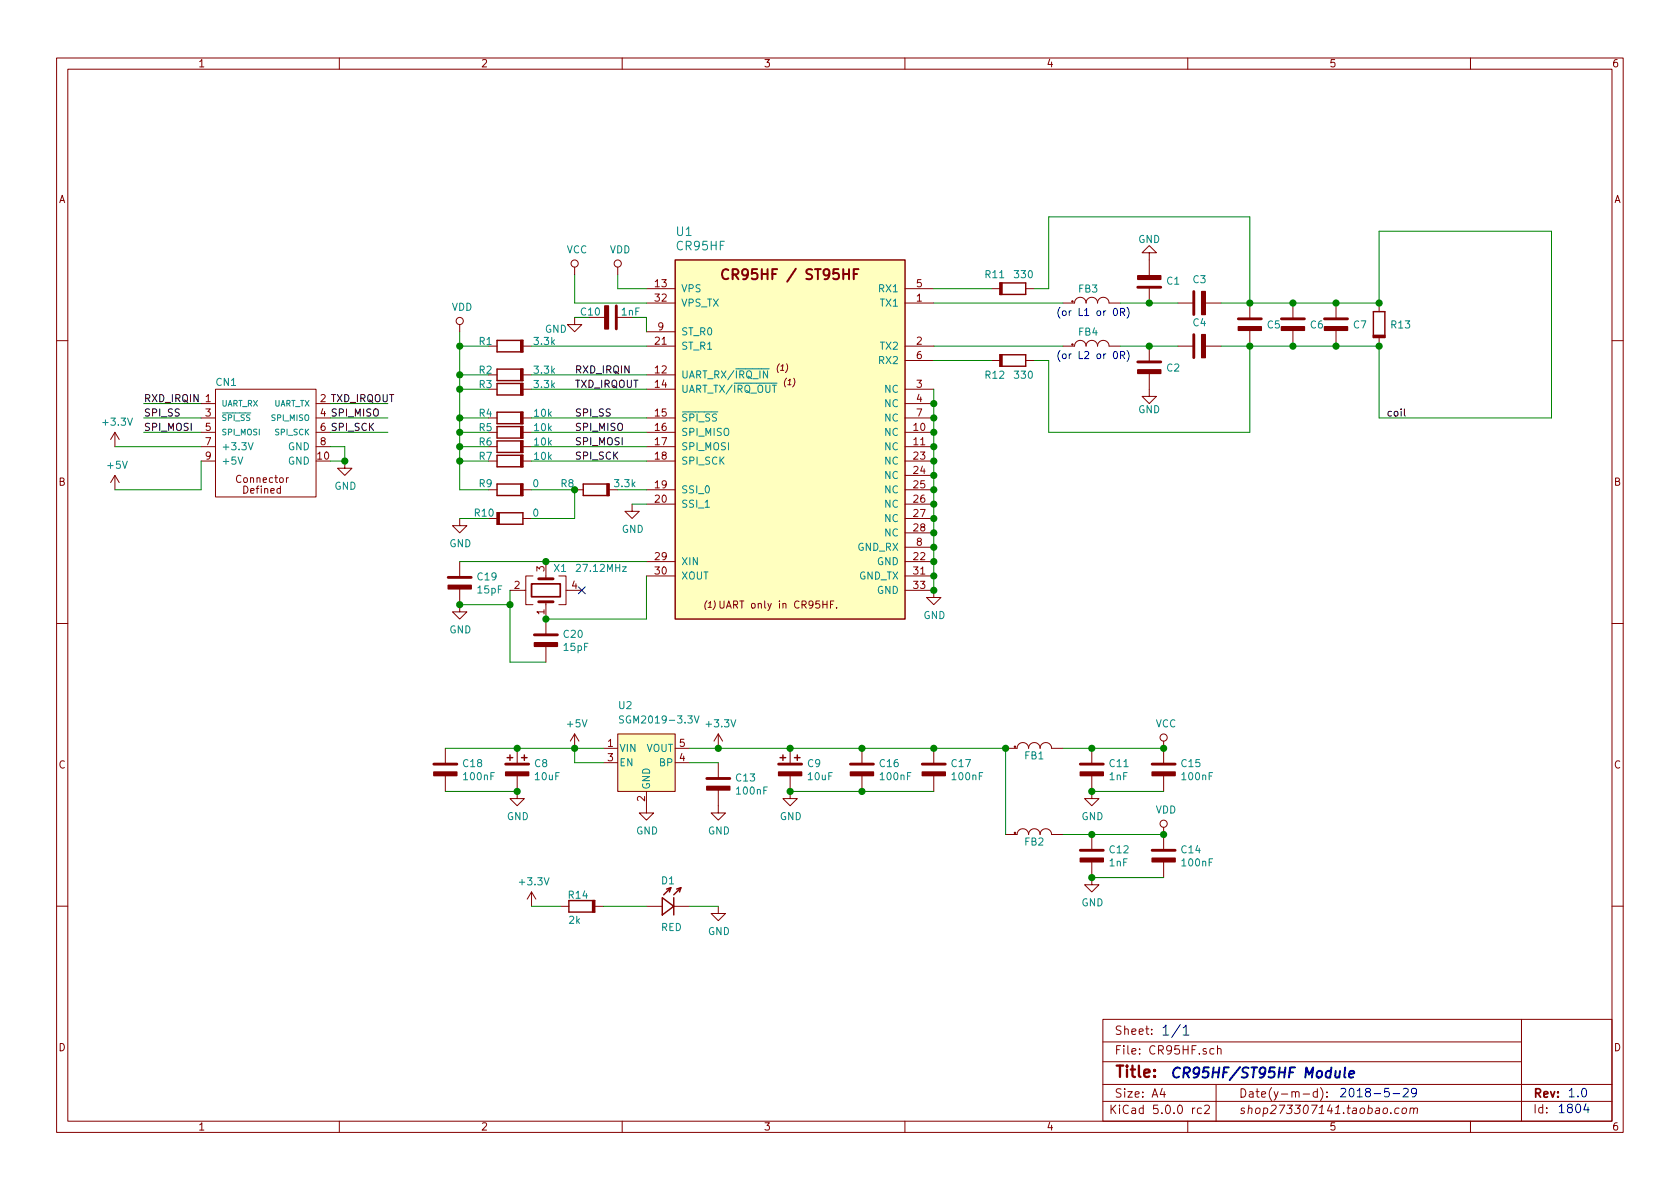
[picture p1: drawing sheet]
<svg xmlns="http://www.w3.org/2000/svg" width="297mm" height="210mm" viewBox="0 0 297 210" stroke-linecap="round" stroke-linejoin="round" font-family="sans-serif">
<g fill="none" stroke="#840000" stroke-width=".18">
<path d="M10 10.3h277v189.9h-277zM12 12.2h273v186.1h-273zM60 10.3v1.9M110 10.3v1.9M160 10.3v1.9M210 10.3v1.9M260 10.3v1.9M81.3 57.4v1.3M101.6 56.1v1.3h1.3l-1.3 1.3-1.3-1.3h1.3M101.6 47.2v1.3M104.1 56.1h2.8M109 56.1h2.8"/>
<path d="M109.2 47.2v1.3M114.3 53.6h5.1M114.3 51h5.1M114.3 58.7h5.1M160 53.6h5.1M160 51h5.1M175.3 51h1.5M181.4 51h1.5M188 53.6h2a1.02 1.02 0 0 1 1-1 1.02 1.02 0 0 1 1 1 1.02 1.02 0 0 1 1-1 1.02 1.02 0 0 1 1.1 1 1.02 1.02 0 0 1 1-1 1.02 1.02 0 0 1 1 1h2M203.2 44.7h1.3l-1.3-1.3-1.3 1.3h1.3v4.1M203.2 50.8v2.8M208.3 53.6h2.8"/>
<path d="M213.1 53.6h2.8M221 53.6v2.8M221 58.4v2.8M228.6 53.6v2.8M228.6 58.4v2.8M236.2 53.6v2.8M236.2 58.4v2.8M243.8 53.6v1.5M243.8 59.7v1.5M10 60.2h2M20.3 76.4l-.7 1.3M20.3 76.4v2.6"/>
<path d="M20.3 76.4l.8 1.3M35.6 76.4h2.5M35.6 79h2.5M35.6 73.9h2.5M35.6 71.4h2.5M38.1 68.8h17.8v19.1h-17.8zM55.9 76.4h2.5M55.9 79h2.5M55.9 73.9h2.5M55.9 71.4h2.5M86.4 76.4h1.5M86.4 79h1.5"/>
<path d="M86.4 66.3h1.5M86.4 68.8h1.5M86.4 73.9h1.5M86.4 61.2h1.5M92.5 76.4h1.5M92.5 79h1.5M92.5 66.3h1.5M92.5 68.8h1.5M92.5 73.9h1.5M92.5 61.2h1.5M114.3 76.4h5.1M114.3 79h5.1"/>
<path d="M114.3 66.3h5.1M114.3 68.8h5.1M114.3 73.9h5.1M114.3 61.2h5.1M152.4 70.1h.1M160 76.4h5.1M160 79h5.1M160 68.8h5.1M160 73.9h5.1M160 61.2h5.1M160 71.4h5.1M160 63.7h5.1"/>
<path d="M175.3 63.7h1.5M181.4 63.7h1.5M188 61.2h2a1.02 1.02 0 0 1 1-1 1.02 1.02 0 0 1 1 1 1.02 1.02 0 0 1 1-1 1.02 1.02 0 0 1 1.1 1 1.02 1.02 0 0 1 1-1 1.02 1.02 0 0 1 1 1h2M203.2 66v4.1h1.3l-1.3 1.3-1.3-1.3h1.3M203.2 61.2v2.8M208.3 61.2h2.8M213.1 61.2h2.8M285 60.2h2M20.3 84.1v2.5M20.3 84.1l-.7 1.2M20.3 84.1l.8 1.2M35.6 81.5h2.5"/>
<path d="M51 84.5h-.3l-.1 .2M61 81.5v1.3h1.2l-1.2 1.3-1.3-1.3h1.3M81.3 91.7v1.3h1.2l-1.2 1.2-1.3-1.2h1.3M81.3 99.3v2.8M86.4 81.5h1.5M86.4 86.6h1.5M86.4 91.7h1.5M92.5 81.5h1.5M92.5 86.6h1.5M92.5 91.7h1.5M96.5 99.3v3.1M101.6 86.6h1.5"/>
<path d="M107.7 86.6h1.5M111.8 89.1v1.3h1.2l-1.2 1.3-1.3-1.3h1.3M114.3 81.5h5.1M114.3 86.6h5.1M114.3 89.1h5.1M114.3 99.3h5.1M160 81.5h5.1M160 86.6h5.1M160 89.1h5.1M160 99.3h5.1M160 84.1h5.1M160 91.7h5.1"/>
<path d="M160 94.2h5.1M160 96.8h5.1M10 110.3h2M81.3 104.1v4.1h1.2l-1.2 1.3-1.3-1.3h1.3M90.2 104.4h2.8M94.2 101.8h-1.2v5.1h1.2M96.5 106.4v5.9M96.5 114.3v2.8M98.8 101.8h1.3v5.1h-1.3M100.1 104.4h2.8M114.3 101.8h5.1M127.3 106.3v1l.2 .2h.3l.2-.2v-1"/>
<path d="M146.8 106.9h.4M147.4 106.3h-.6v1.2M147.9 107.4v.1M160 104.4h5.1v1.3h1.3l-1.3 1.2-1.3-1.2h1.3M160 101.8h5.1M285 110.3h2M78.7 132.3v2.8M78.7 137.2v2.7M91.4 137.2v4h1.3l-1.3 1.3-1.2-1.3h1.2M91.4 132.3v2.8M101.6 129.8v2.5M101.6 129.8l-.8 1.3"/>
<path d="M101.6 129.8l.8 1.3M106.7 132.3h2.5M106.7 134.9h2.5M109.2 129.8h10.2v10.1h-10.2zM114.3 139.9v3.9h1.3l-1.3 1.2-1.3-1.2h1.3M119.4 132.3h2.5M119.4 134.9h2.5M127 139.7v4.1h1.3l-1.3 1.2-1.3-1.2h1.3M127 129.8l-.8 1.3M127 129.8v2.5M127 134.9v2.8M127 129.8l.8 1.3"/>
<path d="M139.7 137.2v4h1.3l-1.3 1.3-1.3-1.3h1.3M139.7 132.3v2.8M152.4 132.3v2.8M152.4 137.2v2.7M165.1 132.3v2.8M165.1 137.2v2.7M177.8 132.3h2a1.02 1.02 0 0 1 1-1 1.02 1.02 0 0 1 1.1 1 1.02 1.02 0 0 1 1-1 1.02 1.02 0 0 1 1 1 1.02 1.02 0 0 1 1-1 1.02 1.02 0 0 1 1 1h2.1M193 137.2v4h1.3l-1.3 1.3-1.2-1.3h1.2M193 132.3v2.8M205.7 131.1v4M205.7 137.2v2.7M94 157.7l-.8 1.3"/>
<path d="M94 157.7v2.6M94 157.7l.7 1.3M177.8 147.6h2a1.02 1.02 0 0 1 1-1 1.02 1.02 0 0 1 1.1 1 1.02 1.02 0 0 1 1-1 1.02 1.02 0 0 1 1 1 1.02 1.02 0 0 1 1-1 1.02 1.02 0 0 1 1 1h2.1M193 152.4v4.1h1.3l-1.3 1.2-1.2-1.2h1.2M193 147.6v2.8M205.7 146.3v4.1M205.7 152.4v2.8M10 160.2h2M99.1 160.3h1.5M105.2 160.3h1.5M114.3 160.3h2.8M119.1 160.3h2.8"/>
<path d="M127 160.3v1.2h1.3l-1.3 1.3-1.3-1.3h1.3M285 160.2h2M60 198.3v1.9M110 198.3v1.9M160 198.3v1.9M195 180.3h90v18h-90zM195 194.8h90M195 191.8h90M195 187.8h74M195 184.2h74M203.6 182.8v.1M203.6 182v.1"/>
<path d="M205.5 192.5l-.4 1h1M205.8 193v1M210 198.3v1.9M211.3 195.9l-.5 .3M212.4 196l-.4-.1-.3 .3 .1 .6h.6M213 195.6l.2-.2h.4l.2 .5-.9 1h.9M214.6 185.5l-.4-.1-.3 .3 .1 .6 .2 .1 .4-.1M215 191.8v6.5M215.3 185.5l.2-.1 .3 .1 .1 .9M215.3 184.9v1.5M230.4 193.5h1.1M232.9 193.1l-.4-.1-.3 .3 .1 .6 .2 .1 .4-.1"/>
<path d="M232.9 192.5v1.5M233.5 192.3a1.71 1.71 0 0 1 0 2.3M234.6 193.9v.1M234.6 193.1v.1M247.4 196l-.4-.1-.4 .3v.6l.2 .1 .5-.1M248 196.1l.2-.2 .4 .2 .1 .1-.1 .6-.3 .1-.4-.1v-.2zM249.4 196.1l.2-.2 .3 .1v.9M249.4 195.9l-.1 1M250 196.1a.36 .36 0 0 1 .3-.2 .36 .36 0 0 1 .3 .2l-.1 .8M260 198.3v1.9M269 180.3v18"/>
<circle cx="81.3" cy="56.8" r=".63"/>
<circle cx="101.6" cy="46.6" r=".63"/>
<circle cx="109.2" cy="46.6" r=".63"/>
<circle cx="205.7" cy="130.4" r=".63"/>
<circle cx="205.7" cy="145.7" r=".63"/>
</g>
<g fill="none" stroke="#0000bf" stroke-width=".18">
<path d="M197 54.7l.2-.2a.67 .67 0 0 1 .4 .7 .67 .67 0 0 1-.4 .6l-.4-.5zM198.1 55.2l.6-.1 .2-.1-.1-.3-.2-.2h-.5v1.3M198.4 55.2l.5 .6M199.3 54.4a1.4 1.4 0 0 1 0 1.9M197 62.3l.2-.2a.67 .67 0 0 1 .4 .7 .67 .67 0 0 1-.4 .6l-.4-.5zM198.1 62.8h.6l.2-.2-.1-.3-.2-.2h-.5v1.3M198.4 62.8l.5 .6M199.3 62a1.4 1.4 0 0 1 0 1.9M209.2 181.8l.5-.6v1.8M209.2 183h1M246.3 193.4h1.2M248.1 192.6l.6-.1 .2 .1 .1 .3-1 1.1h1"/>
<path d="M250.4 193.1v.1a.48 .48 0 0 1-.8 0v-.6l.3-.1 .5 .1a1.06 1.06 0 0 1-.4 1.4h-.3M280.4 195.2l-.4 1.1h1M280.8 195.8v1"/>
</g>
<path d="M236.2 189.4l-.1 1.1h.4l.3-.1M236.9 189.4l-.1 1.1M237.8 188.8l-.1 1.5 .2 .2M238.6 190l.8-.2v-.3h-.7l-.2 .8 .2 .2h.5" fill="none" stroke="#0000bf" stroke-width=".36"/>
<g fill="#ffffbf" stroke="#ffffbf" stroke-width=".18">
<path d="M119.4 46h40.6v63.5h-40.6z"/>
<path d="M109.2 129.8h10.2v10.1h-10.2z"/>
</g>
<g fill="none" stroke="#840000" stroke-width=".25">
<path d="M119.4 46h40.6v63.5h-40.6zM176.8 50h4.6v2.1h-4.6M242.8 59.7v-4.6h2.1v4.6M92.5 60.2h-4.6v2h4.6M92.5 65.3h-4.6v2h4.6M92.5 67.8h-4.6v2h4.6M92.5 72.9h-4.6v2h4.6M92.5 75.4h-4.6v2.1h4.6M92.5 78h-4.6v2h4.6M176.8 62.7h4.6v2.1h-4.6M87.9 90.7h4.6v2h-4.6M92.5 80.5h-4.6v2h4.6"/>
<path d="M92.5 85.6h-4.6v2h4.6M107.7 85.6h-4.6v2h4.6M105.2 159.3h-4.6v2h4.6M117.1 158.7l2 1.6-2 1.5zM117.9 157.2l.7-.2-.2 .7M118.6 157l-1.3 1.2M119.1 158.7v3.1M119.6 157.2l.8-.2-.3 .7M120.4 157l-1.3 1.2"/>
</g>
<path d="M128.8 47.8a.73 .73 0 0 0-.9 0 .73 .73 0 0 0-.2 .8 .69 .69 0 0 0 .3 .7 .69 .69 0 0 0 .8-.1M151 48.5h.5M151.8 47.6h-.8v1.8" fill="none" stroke="#840000" stroke-width=".36"/>
<path d="M43.9 78.3l.4 1.2 .5-1.2M134.7 65.2h1.3M135.7 65.6v1.2l-.7-1.2v1.2M42.1 80.8l.4 1.3 .4-1.3M110.2 126.7l-.4-.1-.2 .1v.4l.6 .3v.2l-.2 .3-.5-.1M122.8 126.6l.4 1.3 .4-1.3" fill="none" stroke="#008484" stroke-width=".18"/>
<g fill="#840000" stroke="#840000" stroke-width=".25">
<path d="M92.1 60.2h.4v2h-.4z"/>
<path d="M92.1 65.3h.4v2h-.4z"/>
<path d="M92.1 67.8h.4v2h-.4z"/>
<path d="M107.3 85.6h.4v2h-.4z"/>
<path d="M92.1 72.9h.4v2h-.4z"/>
<path d="M92.1 75.4h.4v2.1h-.4z"/>
<path d="M92.1 78h.4v2h-.4z"/>
<path d="M92.1 80.5h.4v2h-.4z"/>
<path d="M92.1 85.6h.4v2h-.4z"/>
<path d="M87.9 90.7h.4v2h-.4z"/>
<path d="M89.4 136.5h4.1v.7h-4.1z"/>
<path d="M137.7 136.5h4v.7h-4z"/>
<path d="M201.2 48.8h4v.6h-4z"/>
<path d="M201.2 65.4h4v.6h-4z"/>
<path d="M212.5 51.6h.6v4h-.6z"/>
<path d="M212.5 59.2h.6v4h-.6z"/>
<path d="M218.9 57.8h4.1v.6h-4.1z"/>
<path d="M226.6 57.8h4v.6h-4z"/>
<path d="M234.2 57.8h4.1v.6h-4.1z"/>
<path d="M106.9 54.1h.7v4.1h-.7z"/>
<path d="M191 136.5h4.1v.7h-4.1z"/>
<path d="M191 151.8h4.1v.6h-4.1z"/>
<path d="M125 139.1h4v.6h-4z"/>
<path d="M203.7 151.8h4.1v.6h-4.1z"/>
<path d="M203.7 136.5h4.1v.7h-4.1z"/>
<path d="M150.4 136.5h4v.7h-4z"/>
<path d="M163.1 136.5h4v.7h-4z"/>
<path d="M76.7 136.5h4.1v.7h-4.1z"/>
<path d="M79.2 103.5h4.1v.6h-4.1z"/>
<path d="M94.5 113.7h4.1v.6h-4.1z"/>
<path d="M176.8 50h.4v2.1h-.4z"/>
<path d="M176.8 62.7h.4v2.1h-.4z"/>
<path d="M242.8 59.3h2.1v.4h-2.1z"/>
<path d="M104.8 159.3h.4v2h-.4z"/>
</g>
<g fill="none" stroke="#008400" stroke-width=".18">
<path d="M81.3 58.7v27.9h5.1M101.6 48.5v5.1h12.7M101.6 56.1h2.5M109.2 48.5v2.5h5.1M111.8 56.1h2.5v2.6M165.1 51h10.2M165.1 53.6h22.9M182.9 51h2.5v-12.7h35.6v15.3M198.1 53.6h10.2M215.9 53.6h27.9v-12.7h30.5v33h-30.5v-12.7h-27.9M20.3 79h15.3M25.4 73.9h10.2"/>
<path d="M25.4 76.4h10.2M25.4 71.4h10.2M58.4 73.9h10.2M58.4 76.4h10.2M58.4 79h2.6v2.5h-2.6M58.4 71.4h10.2M81.3 66.3h5.1M81.3 68.8h5.1M81.3 73.9h5.1M81.3 76.4h5.1M81.3 79h5.1M81.3 61.2h5.1"/>
<path d="M94 66.3h20.3M94 68.8h20.3M94 73.9h20.3M94 76.4h20.3M94 79h20.3M94 61.2h20.3M165.1 68.8v35.6M165.1 63.7h10.2M165.1 61.2h22.9M198.1 61.2h10.2M221 61.2v15.2h-35.6v-12.7h-2.5M35.6 81.5v5.1h-15.3"/>
<path d="M81.3 81.5h5.1M81.3 91.7h5.1M81.3 99.3h33M94 86.6h7.6v5.1h-7.6M94 81.5h20.3M109.2 86.6h5.1M111.8 89.1h2.5M81.3 106.9h8.9M90.2 104.4v12.7h6.3M114.3 101.8v7.7h-17.8M78.7 132.3h28M78.7 139.9h12.7"/>
<path d="M101.6 132.3v2.6h5.1M121.9 132.3h55.9v15.3M121.9 134.9h5.1M139.7 139.9h25.4M188 132.3h17.7M193 139.9h12.7M188 147.6h17.7M193 155.2h12.7M94 160.3h5.1M106.7 160.3h7.6M121.9 160.3h5.1"/>
</g>
<g fill="#008400" stroke="#008400" stroke-width=".25">
<circle cx="101.6" cy="86.6" r=".51"/>
<circle cx="81.3" cy="66.3" r=".51"/>
<circle cx="81.3" cy="68.8" r=".51"/>
<circle cx="81.3" cy="73.9" r=".51"/>
<circle cx="81.3" cy="76.4" r=".51"/>
<circle cx="81.3" cy="79" r=".51"/>
<circle cx="81.3" cy="81.5" r=".51"/>
<circle cx="165.1" cy="71.4" r=".51"/>
<circle cx="165.1" cy="73.9" r=".51"/>
<circle cx="165.1" cy="76.4" r=".51"/>
<circle cx="165.1" cy="79" r=".51"/>
<circle cx="165.1" cy="81.5" r=".51"/>
<circle cx="165.1" cy="84.1" r=".51"/>
<circle cx="165.1" cy="86.6" r=".51"/>
<circle cx="165.1" cy="89.1" r=".51"/>
<circle cx="165.1" cy="91.7" r=".51"/>
<circle cx="165.1" cy="96.8" r=".51"/>
<circle cx="165.1" cy="99.3" r=".51"/>
<circle cx="165.1" cy="101.8" r=".51"/>
<circle cx="165.1" cy="104.4" r=".51"/>
<circle cx="101.6" cy="132.3" r=".51"/>
<circle cx="127" cy="132.3" r=".51"/>
<circle cx="139.7" cy="132.3" r=".51"/>
<circle cx="152.4" cy="132.3" r=".51"/>
<circle cx="152.4" cy="139.9" r=".51"/>
<circle cx="139.7" cy="139.9" r=".51"/>
<circle cx="91.4" cy="132.3" r=".51"/>
<circle cx="91.4" cy="139.9" r=".51"/>
<circle cx="96.5" cy="99.3" r=".51"/>
<circle cx="96.5" cy="109.5" r=".51"/>
<circle cx="90.2" cy="106.9" r=".51"/>
<circle cx="81.3" cy="106.9" r=".51"/>
<circle cx="165.1" cy="132.3" r=".51"/>
<circle cx="177.8" cy="132.3" r=".51"/>
<circle cx="193" cy="139.9" r=".51"/>
<circle cx="193" cy="155.2" r=".51"/>
<circle cx="205.7" cy="132.3" r=".51"/>
<circle cx="205.7" cy="147.6" r=".51"/>
<circle cx="193" cy="132.3" r=".51"/>
<circle cx="193" cy="147.6" r=".51"/>
<circle cx="165.1" cy="94.2" r=".51"/>
<circle cx="203.2" cy="53.6" r=".51"/>
<circle cx="203.2" cy="61.2" r=".51"/>
<circle cx="221" cy="53.6" r=".51"/>
<circle cx="221" cy="61.2" r=".51"/>
<circle cx="61" cy="81.5" r=".51"/>
<circle cx="228.6" cy="53.6" r=".51"/>
<circle cx="228.6" cy="61.2" r=".51"/>
<circle cx="236.2" cy="53.6" r=".51"/>
<circle cx="236.2" cy="61.2" r=".51"/>
<circle cx="243.8" cy="53.6" r=".51"/>
<circle cx="243.8" cy="61.2" r=".51"/>
<circle cx="81.3" cy="61.2" r=".51"/>
</g>
<g fill="none" stroke="#840000" stroke-width=".51">
<path d="M109 54.1v4.1M201.2 50.8h4M211.1 51.6v4M211.1 59.2v4M218.9 56.4h4.1M226.6 56.4h4M234.2 56.4h4.1M201.2 64h4M79.2 102.1h4.1M94.5 112.3h4.1M95.2 106.4h2.6M95.2 102.4h2.6"/>
<path d="M76.7 135.1h4.1M89.4 135.1h4.1M125 137.7h4M137.7 135.1h4M150.4 135.1h4M163.1 135.1h4M191 135.1h4.1M203.7 135.1h4.1M191 150.4h4.1M203.7 150.4h4.1"/>
</g>
<path d="M94 103.2h5.1v2.3h-5.1z" fill="none" stroke="#840000" stroke-width=".3"/>
<path d="M102.3 103.8l1.2 1.2M103.5 103.8l-1.2 1.2" fill="none" stroke="#000084" stroke-width=".18"/>
<g fill="#840000" stroke="#840000" stroke-width=".18">
<circle cx="179.5" cy="132" r=".13"/>
<circle cx="179.5" cy="147.3" r=".13"/>
<circle cx="189.6" cy="53.3" r=".13"/>
<circle cx="189.6" cy="60.9" r=".13"/>
</g>
<path d="M248.3 72.3v1.1l.2 .2" fill="none" stroke="#000" stroke-width=".18"/>
<text font-size="2.8" fill="#840000" x="197" y="190.5">Title:</text>
<text font-size="2.5" fill="#840000" x="129.3" y="49.5">CR95HF / ST95HF</text>
<g font-size="2.5" fill="#0000bf">
<text x="205.2" y="183.1">1/1</text>
<text x="206.8" y="190.6">CR95HF/ST95HF Module</text>
</g>
<g font-size="2.1" fill="#008484">
<text x="119.6" y="41.7">U1</text>
<text x="119.8" y="44.3">CR95HF</text>
</g>
<g font-size="2.1" fill="#840000">
<text x="197" y="183">Sheet:</text>
<text x="197" y="186.5">File: CR95HF.sch</text>
<text x="196" y="197">KiCad 5.0.0 rc2</text>
<text x="197" y="194.1">Size: A4</text>
<text x="219" y="194.1">Date(y-m-d):</text>
<text x="219" y="197">shop273307141.taobao.com</text>
<text x="271" y="194.1">Rev:</text>
<text x="271" y="196.9">Id:</text>
</g>
<g font-size="2.1" fill="#0000bf">
<text x="236.7" y="194.1">2018-5-29</text>
<text x="275.3" y="196.8">1804</text>
<text x="277.1" y="194.1">1.0</text>
</g>
<g font-size="1.8" fill="#840000">
<text x="35" y="11.9">1</text>
<text x="85" y="11.9">2</text>
<text x="135" y="11.9">3</text>
<text x="185" y="11.9">4</text>
<text x="235" y="11.9">5</text>
<text x="285" y="11.9">6</text>
<text x="10.4" y="35.9">A</text>
<text x="285.4" y="35.9">A</text>
<text x="115.9" y="50.8">13</text>
<text x="115.9" y="53.3">32</text>
<text x="162.1" y="53.3">1</text>
<text x="162.1" y="50.8">5</text>
<text x="116.4" y="58.4">9</text>
<text x="115.9" y="61">21</text>
<text x="162.1" y="61">2</text>
<text x="162.1" y="63.5">6</text>
<text x="36.3" y="71.1">1</text>
<text x="115.9" y="66">12</text>
<text x="115.9" y="68.6">14</text>
<text x="162.1" y="68.6">3</text>
<text x="162.1" y="71.1">4</text>
<text x="36.3" y="73.7">3</text>
<text x="36.3" y="76.2">5</text>
<text x="115.9" y="73.7">15</text>
<text x="115.9" y="76.2">16</text>
<text x="161.6" y="76.2">10</text>
<text x="162.1" y="73.7">7</text>
<text x="36.3" y="78.7">7</text>
<text x="36.3" y="81.3">9</text>
<text x="56.2" y="81.3">10</text>
<text x="56.7" y="78.7">8</text>
<text x="115.9" y="78.7">17</text>
<text x="115.9" y="81.3">18</text>
<text x="161.6" y="78.7">11</text>
<text x="161.6" y="81.3">23</text>
<text x="161.6" y="83.8">24</text>
<text x="10.4" y="85.9">B</text>
<text x="41.9" y="85.4">Connector</text>
<text x="43.1" y="87.3">Defined</text>
<text x="115.9" y="86.4">19</text>
<text x="115.9" y="88.9">20</text>
<text x="161.6" y="86.4">25</text>
<text x="161.6" y="88.9">26</text>
<text x="285.4" y="85.9">B</text>
<text x="161.6" y="91.4">27</text>
<text x="161.6" y="94">28</text>
<text x="96.3" y="101.1" transform="rotate(-90 96.3 101.1)">3</text>
<text x="115.9" y="99.1">29</text>
<text x="115.9" y="101.6">30</text>
<text x="161.6" y="99.1">22</text>
<text x="161.6" y="101.6">31</text>
<text x="162.1" y="96.5">8</text>
<text x="91" y="104.1">2</text>
<text x="101.1" y="104.1">4</text>
<text x="128.1" y="107.6">UART only in CR95HF.</text>
<text x="161.6" y="104.1">33</text>
<text x="96.3" y="108.7" transform="rotate(-90 96.3 108.7)">1</text>
<text x="10.4" y="135.9">C</text>
<text x="89.7" y="134.5">+</text>
<text x="92.2" y="134.5">+</text>
<text x="107.5" y="132.1">1</text>
<text x="107.5" y="134.6">3</text>
<text x="120.2" y="134.6">4</text>
<text x="120.2" y="132.1">5</text>
<text x="137.9" y="134.5">+</text>
<text x="140.5" y="134.5">+</text>
<text x="285.4" y="135.9">C</text>
<text x="114" y="141.7" transform="rotate(-90 114 141.7)">2</text>
<text x="10.4" y="185.9">D</text>
<text x="285.4" y="185.9">D</text>
<text x="35" y="199.9">1</text>
<text x="85" y="199.9">2</text>
<text x="135" y="199.9">3</text>
<text x="185" y="199.9">4</text>
<text x="235" y="199.9">5</text>
<text x="285" y="199.9">6</text>
</g>
<g font-size="1.8" fill="#008484">
<text x="100.2" y="44.8">VCC</text>
<text x="107.8" y="44.8">VDD</text>
<text x="201.2" y="43">GND</text>
<text x="120.4" y="51.7">VPS</text>
<text x="155.6" y="51.7">RX1</text>
<text x="174.3" y="49.2">R11</text>
<text x="179.5" y="49.2">330</text>
<text x="190.7" y="51.7">FB3</text>
<text x="206.3" y="50.3">C1</text>
<text x="211" y="50.1">C3</text>
<text x="79.9" y="55">VDD</text>
<text x="96.3" y="58.8">GND</text>
<text x="102.8" y="55.8">C10</text>
<text x="109.9" y="55.8">1nF</text>
<text x="120.4" y="54.2">VPS_TX</text>
<text x="120.4" y="59.3">ST_R0</text>
<text x="155.8" y="54.2">TX1</text>
<text x="190.7" y="59.4">FB4</text>
<text x="211" y="57.7">C4</text>
<text x="224.1" y="58.1">C5</text>
<text x="231.7" y="58.1">C6</text>
<text x="239.3" y="58.1">C7</text>
<text x="246" y="58.1">R13</text>
<text x="84.7" y="61">R1</text>
<text x="94.5" y="61">3.3k</text>
<text x="120.4" y="61.8">ST_R1</text>
<text x="155.6" y="64.4">RX2</text>
<text x="155.8" y="61.8">TX2</text>
<text x="206.3" y="65.7">C2</text>
<text x="38.3" y="68.2">CN1</text>
<text x="84.7" y="66.1">R2</text>
<text x="84.7" y="68.6">R3</text>
<text x="94.5" y="66.1">3.3k</text>
<text x="94.5" y="68.6">3.3k</text>
<text x="120.4" y="66.9">UART_RX/IRQ_IN</text>
<text x="120.4" y="69.5">UART_TX/IRQ_OUT</text>
<text x="156.4" y="69.5">NC</text>
<text x="174.3" y="67">R12</text>
<text x="179.5" y="67">330</text>
<text x="18.4" y="75.3">+3.3V</text>
<text x="84.7" y="73.7">R4</text>
<text x="84.7" y="76.2">R5</text>
<text x="94.5" y="73.7">10k</text>
<text x="94.5" y="76.2">10k</text>
<text x="120.4" y="74.5">SPI_SS</text>
<text x="120.4" y="77.1">SPI_MISO</text>
<text x="156.4" y="77.1">NC</text>
<text x="156.4" y="72">NC</text>
<text x="156.4" y="74.5">NC</text>
<text x="201.2" y="73.1">GND</text>
<text x="19.1" y="82.9">+5V</text>
<text x="39.1" y="79.6">+3.3V</text>
<text x="39.1" y="82.2">+5V</text>
<text x="50.9" y="82.2">GND</text>
<text x="50.9" y="79.6">GND</text>
<text x="84.7" y="78.8">R6</text>
<text x="84.7" y="81.3">R7</text>
<text x="94.5" y="78.8">10k</text>
<text x="94.5" y="81.3">10k</text>
<text x="120.4" y="79.6">SPI_MOSI</text>
<text x="120.4" y="82.2">SPI_SCK</text>
<text x="156.4" y="79.6">NC</text>
<text x="156.4" y="82.2">NC</text>
<text x="59.1" y="86.6">GND</text>
<text x="84.7" y="86.2">R9</text>
<text x="94.3" y="86.2">0</text>
<text x="99.2" y="86.2">R8</text>
<text x="108.8" y="86.2">3.3k</text>
<text x="120.4" y="87.2">SSI_0</text>
<text x="120.4" y="89.8">SSI_1</text>
<text x="156.4" y="84.7">NC</text>
<text x="156.4" y="87.2">NC</text>
<text x="156.4" y="89.8">NC</text>
<text x="84" y="91.4">R10</text>
<text x="94.3" y="91.4">0</text>
<text x="109.9" y="94.2">GND</text>
<text x="156.4" y="92.3">NC</text>
<text x="156.4" y="94.9">NC</text>
<text x="79.5" y="96.8">GND</text>
<text x="98" y="101.1">X1</text>
<text x="102.3" y="101.1">27.12MHz</text>
<text x="120.4" y="99.9">XIN</text>
<text x="151.6" y="97.4">GND_RX</text>
<text x="155.1" y="99.9">GND</text>
<text x="84.5" y="102.6">C19</text>
<text x="84.5" y="104.9">15pF</text>
<text x="120.4" y="102.5">XOUT</text>
<text x="151.8" y="102.5">GND_TX</text>
<text x="155.1" y="105">GND</text>
<text x="79.5" y="112">GND</text>
<text x="99.7" y="112.8">C20</text>
<text x="163.3" y="109.5">GND</text>
<text x="99.8" y="115.1">15pF</text>
<text x="109.4" y="125.4">U2</text>
<text x="100.4" y="128.6">+5V</text>
<text x="110.4" y="127.9">SGM2019-3.3V</text>
<text x="125" y="128.6">+3.3V</text>
<text x="204.3" y="128.6">VCC</text>
<text x="81.9" y="135.7">C18</text>
<text x="82.1" y="138">100nF</text>
<text x="94.6" y="135.7">C8</text>
<text x="94.7" y="138">10uF</text>
<text x="109.5" y="133">VIN</text>
<text x="109.5" y="135.5">EN</text>
<text x="114.2" y="133">VOUT</text>
<text x="116.7" y="135.5">BP</text>
<text x="142.8" y="135.7">C9</text>
<text x="143" y="138">10uF</text>
<text x="155.6" y="135.7">C16</text>
<text x="155.8" y="138">100nF</text>
<text x="168.3" y="135.7">C17</text>
<text x="168.5" y="138">100nF</text>
<text x="181.2" y="134.3">FB1</text>
<text x="196.2" y="138">1nF</text>
<text x="196.2" y="135.7">C11</text>
<text x="208.9" y="135.7">C15</text>
<text x="209.1" y="138">100nF</text>
<text x="114.9" y="139.7" transform="rotate(-90 114.9 139.7)">GND</text>
<text x="130.2" y="138.2">C13</text>
<text x="130.4" y="140.5">100nF</text>
<text x="204.3" y="143.9">VDD</text>
<text x="89.6" y="145">GND</text>
<text x="112.5" y="147.6">GND</text>
<text x="125.2" y="147.6">GND</text>
<text x="137.9" y="145">GND</text>
<text x="181.2" y="149.5">FB2</text>
<text x="191.2" y="145">GND</text>
<text x="196.2" y="153.2">1nF</text>
<text x="196.2" y="150.9">C12</text>
<text x="208.9" y="150.9">C14</text>
<text x="209.1" y="153.2">100nF</text>
<text x="92" y="156.6">+3.3V</text>
<text x="100.6" y="158.9">R14</text>
<text x="117" y="156.4">D1</text>
<text x="191.2" y="160.3">GND</text>
<text x="100.6" y="163.4">2k</text>
<text x="116.9" y="164.6">RED</text>
<text x="125.2" y="165.3">GND</text>
</g>
<g font-size="1.8" fill="#0000bf">
<text x="186.7" y="55.9">(or L1 or 0R)</text>
<text x="186.7" y="63.5">(or L2 or 0R)</text>
</g>
<g font-size="1.8">
<text x="25.4" y="71.1">RXD_IRQIN</text>
<text x="56.7" y="71.1">2 TXD_IRQOUT</text>
<text x="101.6" y="66">RXD_IRQIN</text>
<text x="101.6" y="68.6">TXD_IRQOUT</text>
<text x="25.4" y="73.7">SPI_SS</text>
<text x="25.4" y="76.2">SPI_MOSI</text>
<text x="56.7" y="73.7">4 SPI_MISO</text>
<text x="56.7" y="76.2">6 SPI_SCK</text>
<text x="101.6" y="73.7">SPI_SS</text>
<text x="101.6" y="76.2">SPI_MISO</text>
<text x="245.1" y="73.7">coil</text>
<text x="101.6" y="78.7">SPI_MOSI</text>
<text x="101.6" y="81.3">SPI_SCK</text>
</g>
<g font-size="1.4" fill="#840000">
<text x="137.5" y="65.6">(1)</text>
<text x="138.8" y="68.1">(1)</text>
<text x="124.7" y="107.5">(1)</text>
</g>
<g font-size="1.4" fill="#008484">
<text x="39.1" y="71.9">UART_RX</text>
<text x="48.3" y="71.9">UART_TX</text>
<text x="39.1" y="74.4">SPI_SS</text>
<text x="39.1" y="77">SPI_MOSI</text>
<text x="48.2" y="74.4">SPI_MISO</text>
<text x="48.8" y="77">SPI_SCK</text>
</g>
</svg>
